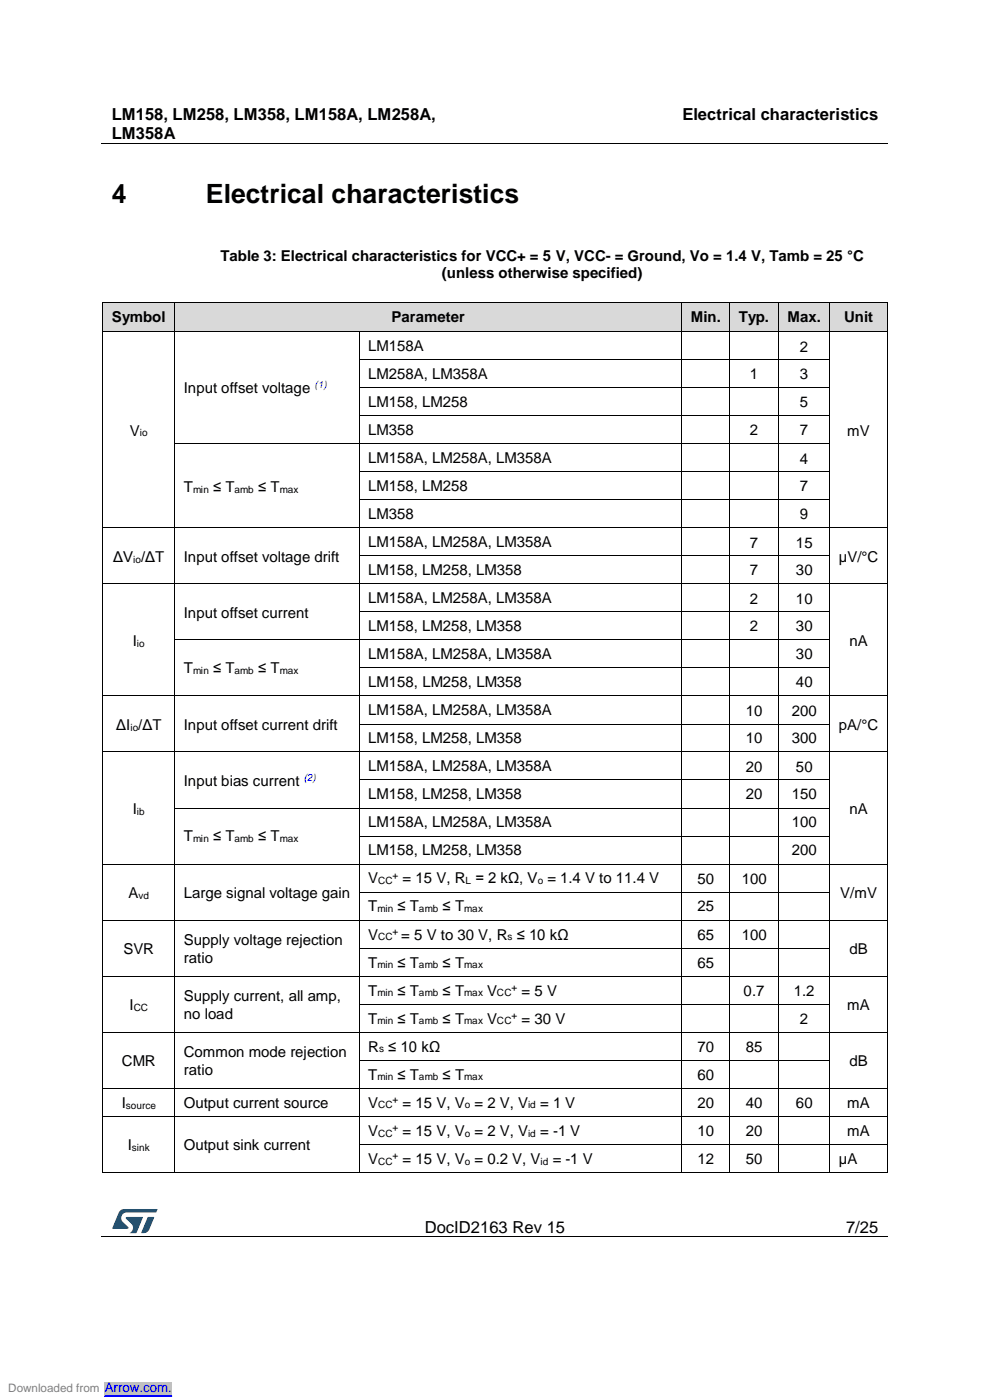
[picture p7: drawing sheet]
<svg xmlns="http://www.w3.org/2000/svg" width="210mm" height="297mm" viewBox="0 0 210 297" stroke-linecap="round" stroke-linejoin="round" font-family="sans-serif">
<path d="M21.5 30.5h166.7M21.5 262.4h166.7" fill="none" stroke="#000" stroke-width=".21"/>
<g fill="#000">
<path d="M104.6 30.4h.2v.2h-.2z" fill-rule="evenodd"/>
<path d="M61.6 262.3h.1v.2h-.1z" fill-rule="evenodd"/>
<path d="M148 262.3h.1v.2h-.1z" fill-rule="evenodd"/>
</g>
<g fill="#005288">
<path d="M25.4 256.9l.6-.4h.4l7 .1-.3 .6h-6.2a1.26 1.26 0 0 0-1.2 1.1 1.26 1.26 0 0 0 .8 1.4l.7 .6v.3l-3.4 .1z"/>
<path d="M31.4 258.2l1.3 .1-1 2.5a1.32 1.32 0 0 1-1.7 .7z"/>
<path d="M26.7 258.2l3.6 .1-1.4 3.3h-1.4a1.35 1.35 0 0 0 .7-1.2 1.35 1.35 0 0 0-.8-1.2l-.7-.6z"/>
</g>
<g fill="#d9d9d9">
<path d="M21.8 64.3h15.3v6h-15.3z" fill-rule="evenodd"/>
<path d="M23.7 64.3h11.5v6h-11.5z" fill-rule="evenodd"/>
<path d="M37.1 64.3h107.5v6h-107.5z" fill-rule="evenodd"/>
<path d="M39 64.3h103.7v6h-103.7z" fill-rule="evenodd"/>
<path d="M144.7 64.3h10.1v6h-10.1z" fill-rule="evenodd"/>
<path d="M146.5 64.3h6.4v6h-6.4z" fill-rule="evenodd"/>
<path d="M154.8 64.3h10.3v6h-10.3z" fill-rule="evenodd"/>
<path d="M156.7 64.3h6.6v6h-6.6z" fill-rule="evenodd"/>
<path d="M165.2 64.3h10.8v6h-10.8z" fill-rule="evenodd"/>
<path d="M167.1 64.3h7.1v6h-7.1z" fill-rule="evenodd"/>
<path d="M176.1 64.3h12.1v6h-12.1z" fill-rule="evenodd"/>
<path d="M178 64.3h8.3v6h-8.3z" fill-rule="evenodd"/>
</g>
<g fill="#000">
<path d="M21.7 70.3h.1v.1h-.1z" fill-rule="evenodd"/>
<path d="M21.7 70.3h.1v.1h-.1z" fill-rule="evenodd"/>
<path d="M21.7 76.2h.1v.2h-.1z" fill-rule="evenodd"/>
<path d="M21.7 64.2l.1 .1z" fill-rule="evenodd"/>
<path d="M21.7 64.2l.1 .1z" fill-rule="evenodd"/>
<path d="M21.8 70.3h.2v.1h-.2z" fill-rule="evenodd"/>
<path d="M37 70.3h.2v.1h-.2z" fill-rule="evenodd"/>
<path d="M37 76.2h.2v.2h-.2z" fill-rule="evenodd"/>
<path d="M37 64.2l.1 .1z" fill-rule="evenodd"/>
<path d="M37.2 70.3h.1v.1h-.1z" fill-rule="evenodd"/>
<path d="M76.1 70.3h.2v.1h-.2z" fill-rule="evenodd"/>
<path d="M76.1 76.2h.2v.2h-.2z" fill-rule="evenodd"/>
<path d="M144.6 70.3h.1v.1h-.1z" fill-rule="evenodd"/>
<path d="M144.6 76.2h.1v.2h-.1z" fill-rule="evenodd"/>
<path d="M144.6 64.2l.1 .1z" fill-rule="evenodd"/>
<path d="M144.7 70.3h.2v.1h-.2z" fill-rule="evenodd"/>
<path d="M154.7 70.3h.2v.1h-.2z" fill-rule="evenodd"/>
<path d="M154.7 76.2h.2v.2h-.2z" fill-rule="evenodd"/>
<path d="M154.8 64.2v.1z" fill-rule="evenodd"/>
<path d="M154.9 70.3h.1v.1h-.1z" fill-rule="evenodd"/>
<path d="M165.1 70.3h.1v.1h-.1z" fill-rule="evenodd"/>
<path d="M165.1 76.2h.1v.2h-.1z" fill-rule="evenodd"/>
<path d="M165.1 64.2l.1 .1z" fill-rule="evenodd"/>
<path d="M165.2 70.3h.2v.1h-.2z" fill-rule="evenodd"/>
<path d="M175.9 70.3h.2v.1h-.2z" fill-rule="evenodd"/>
<path d="M175.9 76.2h.2v.2h-.2z" fill-rule="evenodd"/>
<path d="M176 64.2l.1 .1z" fill-rule="evenodd"/>
<path d="M176.1 70.3h.2v.1h-.2z" fill-rule="evenodd"/>
<path d="M188.2 70.3h.1v.1h-.1z" fill-rule="evenodd"/>
<path d="M188.2 70.3h.1v.1h-.1z" fill-rule="evenodd"/>
<path d="M188.2 76.2h.1v.2h-.1z" fill-rule="evenodd"/>
<path d="M188.2 64.2l.1 .1z" fill-rule="evenodd"/>
<path d="M188.2 64.2l.1 .1z" fill-rule="evenodd"/>
<path d="M21.7 82.2h.1v.1h-.1z" fill-rule="evenodd"/>
<path d="M21.7 88.1h.1v.2h-.1z" fill-rule="evenodd"/>
<path d="M21.7 94.1h.1v.2h-.1z" fill-rule="evenodd"/>
<path d="M37 82.2h.2v.1h-.2z" fill-rule="evenodd"/>
<path d="M37 88.1h.2v.2h-.2z" fill-rule="evenodd"/>
<path d="M37 94.1h.2v.2h-.2z" fill-rule="evenodd"/>
<path d="M76.1 82.2h.2v.1h-.2z" fill-rule="evenodd"/>
<path d="M76.1 88.1h.2v.2h-.2z" fill-rule="evenodd"/>
<path d="M76.1 94.1h.2v.2h-.2z" fill-rule="evenodd"/>
<path d="M144.6 82.2h.1v.1h-.1z" fill-rule="evenodd"/>
<path d="M144.6 88.1h.1v.2h-.1z" fill-rule="evenodd"/>
<path d="M144.6 94.1h.1v.2h-.1z" fill-rule="evenodd"/>
<path d="M154.7 82.2h.2v.1h-.2z" fill-rule="evenodd"/>
<path d="M154.7 88.1h.2v.2h-.2z" fill-rule="evenodd"/>
<path d="M154.7 94.1h.2v.2h-.2z" fill-rule="evenodd"/>
<path d="M165.1 82.2h.1v.1h-.1z" fill-rule="evenodd"/>
<path d="M165.1 88.1h.1v.2h-.1z" fill-rule="evenodd"/>
<path d="M165.1 94.1h.1v.2h-.1z" fill-rule="evenodd"/>
<path d="M175.9 82.2h.2v.1h-.2z" fill-rule="evenodd"/>
<path d="M175.9 88.1h.2v.2h-.2z" fill-rule="evenodd"/>
<path d="M175.9 94.1h.2v.2h-.2z" fill-rule="evenodd"/>
<path d="M188.2 82.2h.1v.1h-.1z" fill-rule="evenodd"/>
<path d="M188.2 88.1h.1v.2h-.1z" fill-rule="evenodd"/>
<path d="M188.2 94.1h.1v.2h-.1z" fill-rule="evenodd"/>
<path d="M21.7 100h.1v.2h-.1z" fill-rule="evenodd"/>
<path d="M21.7 105.9h.1v.2h-.1z" fill-rule="evenodd"/>
<path d="M21.7 111.9h.1v.2h-.1z" fill-rule="evenodd"/>
<path d="M21.7 117.8h.1v.2h-.1z" fill-rule="evenodd"/>
<path d="M37 100h.2v.2h-.2z" fill-rule="evenodd"/>
<path d="M37 105.9h.2v.2h-.2z" fill-rule="evenodd"/>
<path d="M37 111.9h.2v.2h-.2z" fill-rule="evenodd"/>
<path d="M37 117.8h.2v.2h-.2z" fill-rule="evenodd"/>
<path d="M76.1 100h.2v.2h-.2z" fill-rule="evenodd"/>
<path d="M76.1 105.9h.2v.2h-.2z" fill-rule="evenodd"/>
<path d="M76.1 111.9h.2v.2h-.2z" fill-rule="evenodd"/>
<path d="M76.1 117.8h.2v.2h-.2z" fill-rule="evenodd"/>
<path d="M144.6 100h.1v.2h-.1z" fill-rule="evenodd"/>
<path d="M144.6 105.9h.1v.2h-.1z" fill-rule="evenodd"/>
<path d="M144.6 111.9h.1v.2h-.1z" fill-rule="evenodd"/>
<path d="M144.6 117.8h.1v.2h-.1z" fill-rule="evenodd"/>
<path d="M154.7 100h.2v.2h-.2z" fill-rule="evenodd"/>
<path d="M154.7 105.9h.2v.2h-.2z" fill-rule="evenodd"/>
<path d="M154.7 111.9h.2v.2h-.2z" fill-rule="evenodd"/>
<path d="M154.7 117.8h.2v.2h-.2z" fill-rule="evenodd"/>
<path d="M165.1 100h.1v.2h-.1z" fill-rule="evenodd"/>
<path d="M165.1 105.9h.1v.2h-.1z" fill-rule="evenodd"/>
<path d="M165.1 111.9h.1v.2h-.1z" fill-rule="evenodd"/>
<path d="M165.1 117.8h.1v.2h-.1z" fill-rule="evenodd"/>
<path d="M175.9 100h.2v.2h-.2z" fill-rule="evenodd"/>
<path d="M175.9 105.9h.2v.2h-.2z" fill-rule="evenodd"/>
<path d="M175.9 111.9h.2v.2h-.2z" fill-rule="evenodd"/>
<path d="M175.9 117.8h.2v.2h-.2z" fill-rule="evenodd"/>
<path d="M188.2 100h.1v.2h-.1z" fill-rule="evenodd"/>
<path d="M188.2 105.9h.1v.2h-.1z" fill-rule="evenodd"/>
<path d="M188.2 111.9h.1v.2h-.1z" fill-rule="evenodd"/>
<path d="M188.2 117.8h.1v.2h-.1z" fill-rule="evenodd"/>
<path d="M21.7 123.8h.1v.2h-.1z" fill-rule="evenodd"/>
<path d="M21.7 129.7h.1v.2h-.1z" fill-rule="evenodd"/>
<path d="M21.7 135.7h.1v.1h-.1z" fill-rule="evenodd"/>
<path d="M37 123.8h.2v.2h-.2z" fill-rule="evenodd"/>
<path d="M37 129.7h.2v.2h-.2z" fill-rule="evenodd"/>
<path d="M37 135.7h.2v.1h-.2z" fill-rule="evenodd"/>
<path d="M76.1 123.8h.2v.2h-.2z" fill-rule="evenodd"/>
<path d="M76.1 129.7h.2v.2h-.2z" fill-rule="evenodd"/>
<path d="M76.1 135.7h.2v.1h-.2z" fill-rule="evenodd"/>
<path d="M144.6 123.8h.1v.2h-.1z" fill-rule="evenodd"/>
<path d="M144.6 129.7h.1v.2h-.1z" fill-rule="evenodd"/>
<path d="M144.6 135.7h.1v.1h-.1z" fill-rule="evenodd"/>
<path d="M154.7 123.8h.2v.2h-.2z" fill-rule="evenodd"/>
<path d="M154.7 129.7h.2v.2h-.2z" fill-rule="evenodd"/>
<path d="M154.7 135.7h.2v.1h-.2z" fill-rule="evenodd"/>
<path d="M165.1 123.8h.1v.2h-.1z" fill-rule="evenodd"/>
<path d="M165.1 129.7h.1v.2h-.1z" fill-rule="evenodd"/>
<path d="M165.1 135.7h.1v.1h-.1z" fill-rule="evenodd"/>
<path d="M175.9 123.8h.2v.2h-.2z" fill-rule="evenodd"/>
<path d="M175.9 129.7h.2v.2h-.2z" fill-rule="evenodd"/>
<path d="M175.9 135.7h.2v.1h-.2z" fill-rule="evenodd"/>
<path d="M188.2 123.8h.1v.2h-.1z" fill-rule="evenodd"/>
<path d="M188.2 129.7h.1v.2h-.1z" fill-rule="evenodd"/>
<path d="M188.2 135.7h.1v.1h-.1z" fill-rule="evenodd"/>
<path d="M21.7 141.6h.1v.2h-.1z" fill-rule="evenodd"/>
<path d="M21.7 147.6h.1v.1h-.1z" fill-rule="evenodd"/>
<path d="M21.7 153.5h.1v.2h-.1z" fill-rule="evenodd"/>
<path d="M21.7 159.5h.1v.1h-.1z" fill-rule="evenodd"/>
<path d="M37 141.6h.2v.2h-.2z" fill-rule="evenodd"/>
<path d="M37 147.6h.2v.1h-.2z" fill-rule="evenodd"/>
<path d="M37 153.5h.2v.2h-.2z" fill-rule="evenodd"/>
<path d="M37 159.5h.2v.1h-.2z" fill-rule="evenodd"/>
<path d="M76.1 141.6h.2v.2h-.2z" fill-rule="evenodd"/>
<path d="M76.1 147.6h.2v.1h-.2z" fill-rule="evenodd"/>
<path d="M76.1 153.5h.2v.2h-.2z" fill-rule="evenodd"/>
<path d="M76.1 159.5h.2v.1h-.2z" fill-rule="evenodd"/>
<path d="M144.6 141.6h.1v.2h-.1z" fill-rule="evenodd"/>
<path d="M144.6 147.6h.1v.1h-.1z" fill-rule="evenodd"/>
<path d="M144.6 153.5h.1v.2h-.1z" fill-rule="evenodd"/>
<path d="M144.6 159.5h.1v.1h-.1z" fill-rule="evenodd"/>
<path d="M154.7 141.6h.2v.2h-.2z" fill-rule="evenodd"/>
<path d="M154.7 147.6h.2v.1h-.2z" fill-rule="evenodd"/>
<path d="M154.7 153.5h.2v.2h-.2z" fill-rule="evenodd"/>
<path d="M154.7 159.5h.2v.1h-.2z" fill-rule="evenodd"/>
<path d="M165.1 141.6h.1v.2h-.1z" fill-rule="evenodd"/>
<path d="M165.1 147.6h.1v.1h-.1z" fill-rule="evenodd"/>
<path d="M165.1 153.5h.1v.2h-.1z" fill-rule="evenodd"/>
<path d="M165.1 159.5h.1v.1h-.1z" fill-rule="evenodd"/>
<path d="M175.9 141.6h.2v.2h-.2z" fill-rule="evenodd"/>
<path d="M175.9 147.6h.2v.1h-.2z" fill-rule="evenodd"/>
<path d="M175.9 153.5h.2v.2h-.2z" fill-rule="evenodd"/>
<path d="M175.9 159.5h.2v.1h-.2z" fill-rule="evenodd"/>
<path d="M188.2 141.6h.1v.2h-.1z" fill-rule="evenodd"/>
<path d="M188.2 147.6h.1v.1h-.1z" fill-rule="evenodd"/>
<path d="M188.2 153.5h.1v.2h-.1z" fill-rule="evenodd"/>
<path d="M188.2 159.5h.1v.1h-.1z" fill-rule="evenodd"/>
<path d="M21.7 165.4h.1v.1h-.1z" fill-rule="evenodd"/>
<path d="M21.7 171.3h.1v.2h-.1z" fill-rule="evenodd"/>
<path d="M21.7 177.3h.1v.1h-.1z" fill-rule="evenodd"/>
<path d="M37 165.4h.2v.1h-.2z" fill-rule="evenodd"/>
<path d="M37 171.3h.2v.2h-.2z" fill-rule="evenodd"/>
<path d="M37 177.3h.2v.1h-.2z" fill-rule="evenodd"/>
<path d="M76.1 165.4h.2v.1h-.2z" fill-rule="evenodd"/>
<path d="M76.1 171.3h.2v.2h-.2z" fill-rule="evenodd"/>
<path d="M76.1 177.3h.2v.1h-.2z" fill-rule="evenodd"/>
<path d="M144.6 165.4h.1v.1h-.1z" fill-rule="evenodd"/>
<path d="M144.6 171.3h.1v.2h-.1z" fill-rule="evenodd"/>
<path d="M144.6 177.3h.1v.1h-.1z" fill-rule="evenodd"/>
<path d="M154.7 165.4h.2v.1h-.2z" fill-rule="evenodd"/>
<path d="M154.7 171.3h.2v.2h-.2z" fill-rule="evenodd"/>
<path d="M154.7 177.3h.2v.1h-.2z" fill-rule="evenodd"/>
<path d="M165.1 165.4h.1v.1h-.1z" fill-rule="evenodd"/>
<path d="M165.1 171.3h.1v.2h-.1z" fill-rule="evenodd"/>
<path d="M165.1 177.3h.1v.1h-.1z" fill-rule="evenodd"/>
<path d="M175.9 165.4h.2v.1h-.2z" fill-rule="evenodd"/>
<path d="M175.9 171.3h.2v.2h-.2z" fill-rule="evenodd"/>
<path d="M175.9 177.3h.2v.1h-.2z" fill-rule="evenodd"/>
<path d="M188.2 165.4h.1v.1h-.1z" fill-rule="evenodd"/>
<path d="M188.2 171.3h.1v.2h-.1z" fill-rule="evenodd"/>
<path d="M188.2 177.3h.1v.1h-.1z" fill-rule="evenodd"/>
<path d="M21.7 183.2h.1v.2h-.1z" fill-rule="evenodd"/>
<path d="M21.7 189.2h.1v.1h-.1z" fill-rule="evenodd"/>
<path d="M21.7 195.1h.1v.2h-.1z" fill-rule="evenodd"/>
<path d="M37 183.2h.2v.2h-.2z" fill-rule="evenodd"/>
<path d="M37 189.2h.2v.1h-.2z" fill-rule="evenodd"/>
<path d="M37 195.1h.2v.2h-.2z" fill-rule="evenodd"/>
<path d="M76.1 183.2h.2v.2h-.2z" fill-rule="evenodd"/>
<path d="M76.1 189.2h.2v.1h-.2z" fill-rule="evenodd"/>
<path d="M76.1 195.1h.2v.2h-.2z" fill-rule="evenodd"/>
<path d="M144.6 183.2h.1v.2h-.1z" fill-rule="evenodd"/>
<path d="M144.6 189.2h.1v.1h-.1z" fill-rule="evenodd"/>
<path d="M144.6 195.1h.1v.2h-.1z" fill-rule="evenodd"/>
<path d="M154.7 183.2h.2v.2h-.2z" fill-rule="evenodd"/>
<path d="M154.7 189.2h.2v.1h-.2z" fill-rule="evenodd"/>
<path d="M154.7 195.1h.2v.2h-.2z" fill-rule="evenodd"/>
<path d="M165.1 183.2h.1v.2h-.1z" fill-rule="evenodd"/>
<path d="M165.1 189.2h.1v.1h-.1z" fill-rule="evenodd"/>
<path d="M165.1 195.1h.1v.2h-.1z" fill-rule="evenodd"/>
<path d="M175.9 183.2h.2v.2h-.2z" fill-rule="evenodd"/>
<path d="M175.9 189.2h.2v.1h-.2z" fill-rule="evenodd"/>
<path d="M175.9 195.1h.2v.2h-.2z" fill-rule="evenodd"/>
<path d="M188.2 183.2h.1v.2h-.1z" fill-rule="evenodd"/>
<path d="M188.2 189.2h.1v.1h-.1z" fill-rule="evenodd"/>
<path d="M188.2 195.1h.1v.2h-.1z" fill-rule="evenodd"/>
<path d="M21.7 201.1h.1v.1h-.1z" fill-rule="evenodd"/>
<path d="M21.7 207h.1v.2h-.1z" fill-rule="evenodd"/>
<path d="M21.7 213h.1v.1h-.1z" fill-rule="evenodd"/>
<path d="M21.7 218.9h.1v.2h-.1z" fill-rule="evenodd"/>
<path d="M37 201.1h.2v.1h-.2z" fill-rule="evenodd"/>
<path d="M37 207h.2v.2h-.2z" fill-rule="evenodd"/>
<path d="M37 213h.2v.1h-.2z" fill-rule="evenodd"/>
<path d="M37 218.9h.2v.2h-.2z" fill-rule="evenodd"/>
<path d="M76.1 201.1h.2v.1h-.2z" fill-rule="evenodd"/>
<path d="M76.1 207h.2v.2h-.2z" fill-rule="evenodd"/>
<path d="M76.1 213h.2v.1h-.2z" fill-rule="evenodd"/>
<path d="M76.1 218.9h.2v.2h-.2z" fill-rule="evenodd"/>
<path d="M144.6 201.1h.1v.1h-.1z" fill-rule="evenodd"/>
<path d="M144.6 207h.1v.2h-.1z" fill-rule="evenodd"/>
<path d="M144.6 213h.1v.1h-.1z" fill-rule="evenodd"/>
<path d="M144.6 218.9h.1v.2h-.1z" fill-rule="evenodd"/>
<path d="M154.7 201.1h.2v.1h-.2z" fill-rule="evenodd"/>
<path d="M154.7 207h.2v.2h-.2z" fill-rule="evenodd"/>
<path d="M154.7 213h.2v.1h-.2z" fill-rule="evenodd"/>
<path d="M154.7 218.9h.2v.2h-.2z" fill-rule="evenodd"/>
<path d="M165.1 201.1h.1v.1h-.1z" fill-rule="evenodd"/>
<path d="M165.1 207h.1v.2h-.1z" fill-rule="evenodd"/>
<path d="M165.1 213h.1v.1h-.1z" fill-rule="evenodd"/>
<path d="M165.1 218.9h.1v.2h-.1z" fill-rule="evenodd"/>
<path d="M175.9 201.1h.2v.1h-.2z" fill-rule="evenodd"/>
<path d="M175.9 207h.2v.2h-.2z" fill-rule="evenodd"/>
<path d="M175.9 213h.2v.1h-.2z" fill-rule="evenodd"/>
<path d="M175.9 218.9h.2v.2h-.2z" fill-rule="evenodd"/>
<path d="M188.2 201.1h.1v.1h-.1z" fill-rule="evenodd"/>
<path d="M188.2 207h.1v.2h-.1z" fill-rule="evenodd"/>
<path d="M188.2 213h.1v.1h-.1z" fill-rule="evenodd"/>
<path d="M188.2 218.9h.1v.2h-.1z" fill-rule="evenodd"/>
<path d="M21.7 224.9h.1v.1h-.1z" fill-rule="evenodd"/>
<path d="M21.7 230.8h.1v.2h-.1z" fill-rule="evenodd"/>
<path d="M21.7 236.7h.1v.2h-.1z" fill-rule="evenodd"/>
<path d="M37 224.9h.2v.1h-.2z" fill-rule="evenodd"/>
<path d="M37 230.8h.2v.2h-.2z" fill-rule="evenodd"/>
<path d="M37 236.7h.2v.2h-.2z" fill-rule="evenodd"/>
<path d="M76.1 224.9h.2v.1h-.2z" fill-rule="evenodd"/>
<path d="M76.1 230.8h.2v.2h-.2z" fill-rule="evenodd"/>
<path d="M76.1 236.7h.2v.2h-.2z" fill-rule="evenodd"/>
<path d="M144.6 224.9h.1v.1h-.1z" fill-rule="evenodd"/>
<path d="M144.6 230.8h.1v.2h-.1z" fill-rule="evenodd"/>
<path d="M144.6 236.7h.1v.2h-.1z" fill-rule="evenodd"/>
<path d="M154.7 224.9h.2v.1h-.2z" fill-rule="evenodd"/>
<path d="M154.7 230.8h.2v.2h-.2z" fill-rule="evenodd"/>
<path d="M154.7 236.7h.2v.2h-.2z" fill-rule="evenodd"/>
<path d="M165.1 224.9h.1v.1h-.1z" fill-rule="evenodd"/>
<path d="M165.1 230.8h.1v.2h-.1z" fill-rule="evenodd"/>
<path d="M165.1 236.7h.1v.2h-.1z" fill-rule="evenodd"/>
<path d="M175.9 224.9h.2v.1h-.2z" fill-rule="evenodd"/>
<path d="M175.9 230.8h.2v.2h-.2z" fill-rule="evenodd"/>
<path d="M175.9 236.7h.2v.2h-.2z" fill-rule="evenodd"/>
<path d="M188.2 224.9h.1v.1h-.1z" fill-rule="evenodd"/>
<path d="M188.2 230.8h.1v.2h-.1z" fill-rule="evenodd"/>
<path d="M188.2 236.7h.1v.2h-.1z" fill-rule="evenodd"/>
<path d="M21.7 242.7h.1v.2h-.1z" fill-rule="evenodd"/>
<path d="M21.7 248.6h.1v.2h-.1z" fill-rule="evenodd"/>
<path d="M21.7 248.6h.1v.2h-.1z" fill-rule="evenodd"/>
<path d="M37 242.7h.2v.2h-.2z" fill-rule="evenodd"/>
<path d="M37 248.6h.2v.2h-.2z" fill-rule="evenodd"/>
<path d="M76.1 242.7h.2v.2h-.2z" fill-rule="evenodd"/>
<path d="M76.1 248.6h.2v.2h-.2z" fill-rule="evenodd"/>
<path d="M144.6 242.7h.1v.2h-.1z" fill-rule="evenodd"/>
<path d="M144.6 248.6h.1v.2h-.1z" fill-rule="evenodd"/>
<path d="M154.7 242.7h.2v.2h-.2z" fill-rule="evenodd"/>
<path d="M154.7 248.6h.2v.2h-.2z" fill-rule="evenodd"/>
<path d="M165.1 242.7h.1v.2h-.1z" fill-rule="evenodd"/>
<path d="M165.1 248.6h.1v.2h-.1z" fill-rule="evenodd"/>
<path d="M175.9 242.7h.2v.2h-.2z" fill-rule="evenodd"/>
<path d="M175.9 248.6h.2v.2h-.2z" fill-rule="evenodd"/>
<path d="M188.2 242.7h.1v.2h-.1z" fill-rule="evenodd"/>
<path d="M188.2 248.6h.1v.2h-.1z" fill-rule="evenodd"/>
<path d="M188.2 248.6h.1v.2h-.1z" fill-rule="evenodd"/>
</g>
<g fill="none" stroke="#000" stroke-width=".21">
<path d="M21.8 70.4v5.8M21.8 76.4v5.8M21.8 64.3v6M21.8 64.2h15.3M22 70.4h15M37.1 64.3v6M37.1 70.4v5.8M37.1 76.4v5.8M37.1 64.2h107.5M37.3 70.4h38.8M76.2 70.4v5.8M76.2 76.4v5.8"/>
<path d="M76.3 70.4h68.3M76.3 76.3h68.3M144.6 64.3v6M144.6 70.4v5.8M144.6 76.4v5.8M144.7 64.2h10.1M144.7 76.3h10M144.9 70.4h9.8M154.8 70.4v5.8M154.8 76.4v5.8M154.8 64.3v6M154.8 64.2h10.3"/>
<path d="M154.9 76.3h10.1M155 70.4h10M165.1 70.4v5.8M165.1 76.4v5.8M165.1 64.3v6M165.2 64.2h10.8M165.2 76.3h10.7M165.4 70.4h10.5M176 64.3v6M176 70.4v5.8M176 76.4v5.8M176.1 64.2h12.1"/>
<path d="M176.3 70.4h11.9M188.2 64.3v6M188.2 70.4v5.8M188.2 76.4v5.8M21.8 82.3v5.8M21.8 88.3v5.8M21.8 94.3v5.7M37.1 82.3v5.8M37.1 88.3v5.8M37.1 94.3v5.7M37.2 94.2h38.9M76.2 82.3v5.8"/>
<path d="M76.2 88.3v5.8M76.2 94.3v5.7M76.3 82.3h68.3M76.3 88.2h68.3M76.3 94.2h68.3M144.6 82.3v5.8M144.6 88.3v5.8M144.6 94.3v5.7M144.7 82.3h10M144.7 88.2h10M144.7 94.2h10M154.8 82.3v5.8"/>
<path d="M154.8 88.3v5.8M154.8 94.3v5.7M154.9 82.3h10.1M154.9 88.2h10.1M154.9 94.2h10.1M165.1 82.3v5.8M165.1 88.3v5.8M165.1 94.3v5.7M165.2 82.3h10.7M165.2 88.2h10.7M165.2 94.2h10.7M176 82.3v5.8"/>
<path d="M176 88.3v5.8M176 94.3v5.7M188.2 82.3v5.8M188.2 88.3v5.8M188.2 94.3v5.7M21.8 100.2v5.7M21.8 106.1v5.8M21.8 112.1v5.7M21.8 118v5.8M21.8 112h15.2M37.1 100.2v5.7M37.1 106.1v5.8"/>
<path d="M37.1 112.1v5.7M37.1 118v5.8M37.2 112h38.9M76.2 100.2v5.7M76.2 106.1v5.8M76.2 112.1v5.7M76.2 118v5.8M76.3 100.1h68.3M76.3 106h68.3M76.3 112h68.3M76.3 117.9h68.3M144.6 100.2v5.7"/>
<path d="M144.6 106.1v5.8M144.6 112.1v5.7M144.6 118v5.8M144.7 100.1h10M144.7 106h10M144.7 112h10M144.7 117.9h10M154.8 100.2v5.7M154.8 106.1v5.8M154.8 112.1v5.7M154.8 118v5.8M154.9 100.1h10.1"/>
<path d="M154.9 106h10.1M154.9 112h10.1M154.9 117.9h10.1M165.1 100.2v5.7M165.1 106.1v5.8M165.1 112.1v5.7M165.1 118v5.8M165.2 100.1h10.7M165.2 106h10.7M165.2 112h10.7M165.2 117.9h10.7M176 100.2v5.7"/>
<path d="M176 106.1v5.8M176 112.1v5.7M176 118v5.8M176.1 112h12.1M188.2 100.2v5.7M188.2 106.1v5.8M188.2 112.1v5.7M188.2 118v5.8M21.8 124v5.7M21.8 129.9v5.8M21.8 135.8v5.8M21.8 123.9h15.2"/>
<path d="M37.1 124v5.7M37.1 129.9v5.8M37.1 135.8v5.8M37.2 123.9h38.9M37.2 135.7h38.9M76.2 124v5.7M76.2 129.9v5.8M76.2 135.8v5.8M76.3 123.9h68.3M76.3 129.8h68.3M76.3 135.7h68.3M144.6 124v5.7"/>
<path d="M144.6 129.9v5.8M144.6 135.8v5.8M144.7 123.9h10M144.7 129.8h10M144.7 135.7h10M154.8 124v5.7M154.8 129.9v5.8M154.8 135.8v5.8M154.9 123.9h10.1M154.9 129.8h10.1M154.9 135.7h10.1M165.1 124v5.7"/>
<path d="M165.1 129.9v5.8M165.1 135.8v5.8M165.2 123.9h10.7M165.2 129.8h10.7M165.2 135.7h10.7M176 124v5.7M176 129.9v5.8M176 135.8v5.8M176.1 123.9h12.1M188.2 124v5.7M188.2 129.9v5.8M188.2 135.8v5.8"/>
<path d="M21.8 141.8v5.8M21.8 147.7v5.8M21.8 153.7v5.8M21.8 159.6v5.8M21.8 147.6h15.2M21.8 159.5h15.2M37.1 141.8v5.8M37.1 147.7v5.8M37.1 153.7v5.8M37.1 159.6v5.8M37.2 147.6h38.9M37.2 159.5h38.9"/>
<path d="M76.2 141.8v5.8M76.2 147.7v5.8M76.2 153.7v5.8M76.2 159.6v5.8M76.3 141.7h68.3M76.3 147.6h68.3M76.3 153.6h68.3M76.3 159.5h68.3M144.6 141.8v5.8M144.6 147.7v5.8M144.6 153.7v5.8M144.6 159.6v5.8"/>
<path d="M144.7 141.7h10M144.7 147.6h10M144.7 153.6h10M144.7 159.5h10M154.8 141.8v5.8M154.8 147.7v5.8M154.8 153.7v5.8M154.8 159.6v5.8M154.9 141.7h10.1M154.9 147.6h10.1M154.9 153.6h10.1M154.9 159.5h10.1"/>
<path d="M165.1 141.8v5.8M165.1 147.7v5.8M165.1 153.7v5.8M165.1 159.6v5.8M165.2 141.7h10.7M165.2 147.6h10.7M165.2 153.6h10.7M165.2 159.5h10.7M176 141.8v5.8M176 147.7v5.8M176 153.7v5.8M176 159.6v5.8"/>
<path d="M176.1 147.6h12.1M176.1 159.5h12.1M188.2 141.8v5.8M188.2 147.7v5.8M188.2 153.7v5.8M188.2 159.6v5.8M21.8 165.5v5.8M21.8 171.5v5.8M21.8 177.4v5.8M37.1 165.5v5.8M37.1 171.5v5.8M37.1 177.4v5.8"/>
<path d="M37.2 171.4h38.9M76.2 165.5v5.8M76.2 171.5v5.8M76.2 177.4v5.8M76.3 165.5h68.3M76.3 171.4h68.3M76.3 177.4h68.3M144.6 165.5v5.8M144.6 171.5v5.8M144.6 177.4v5.8M144.7 165.5h10M144.7 171.4h10"/>
<path d="M144.7 177.4h10M154.8 165.5v5.8M154.8 171.5v5.8M154.8 177.4v5.8M154.9 165.5h10.1M154.9 171.4h10.1M154.9 177.4h10.1M165.1 165.5v5.8M165.1 171.5v5.8M165.1 177.4v5.8M165.2 165.5h10.7M165.2 171.4h10.7"/>
<path d="M165.2 177.4h10.7M176 165.5v5.8M176 171.5v5.8M176 177.4v5.8M188.2 165.5v5.8M188.2 171.5v5.8M188.2 177.4v5.8M21.8 183.4v5.8M21.8 189.3v5.8M21.8 195.3v5.8M21.8 183.3h15.2M21.8 195.2h15.2"/>
<path d="M37.1 183.4v5.8M37.1 189.3v5.8M37.1 195.3v5.8M37.2 183.3h38.9M37.2 195.2h38.9M76.2 183.4v5.8M76.2 189.3v5.8M76.2 195.3v5.8M76.3 183.3h68.3M76.3 189.3h68.3M76.3 195.2h68.3M144.6 183.4v5.8"/>
<path d="M144.6 189.3v5.8M144.6 195.3v5.8M144.7 183.3h10M144.7 189.3h10M144.7 195.2h10M154.8 183.4v5.8M154.8 189.3v5.8M154.8 195.3v5.8M154.9 183.3h10.1M154.9 189.3h10.1M154.9 195.2h10.1M165.1 183.4v5.8"/>
<path d="M165.1 189.3v5.8M165.1 195.3v5.8M165.2 183.3h10.7M165.2 189.3h10.7M165.2 195.2h10.7M176 183.4v5.8M176 189.3v5.8M176 195.3v5.8M176.1 183.3h12.1M176.1 195.2h12.1M188.2 183.4v5.8M188.2 189.3v5.8"/>
<path d="M188.2 195.3v5.8M21.8 201.2v5.8M21.8 207.2v5.8M21.8 213.1v5.8M21.8 219.1v5.8M21.8 207.1h15.2M21.8 219h15.2M37.1 201.2v5.8M37.1 207.2v5.8M37.1 213.1v5.8M37.1 219.1v5.8M37.2 207.1h38.9"/>
<path d="M37.2 219h38.9M76.2 201.2v5.8M76.2 207.2v5.8M76.2 213.1v5.8M76.2 219.1v5.8M76.3 201.2h68.3M76.3 207.1h68.3M76.3 213.1h68.3M76.3 219h68.3M144.6 201.2v5.8M144.6 207.2v5.8M144.6 213.1v5.8"/>
<path d="M144.6 219.1v5.8M144.7 201.2h10M144.7 207.1h10M144.7 213.1h10M144.7 219h10M154.8 201.2v5.8M154.8 207.2v5.8M154.8 213.1v5.8M154.8 219.1v5.8M154.9 201.2h10.1M154.9 207.1h10.1M154.9 213.1h10.1"/>
<path d="M154.9 219h10.1M165.1 201.2v5.8M165.1 207.2v5.8M165.1 213.1v5.8M165.1 219.1v5.8M165.2 201.2h10.7M165.2 207.1h10.7M165.2 213.1h10.7M165.2 219h10.7M176 201.2v5.8M176 207.2v5.8M176 213.1v5.8"/>
<path d="M176 219.1v5.8M176.1 207.1h12.1M176.1 219h12.1M188.2 201.2v5.8M188.2 207.2v5.8M188.2 213.1v5.8M188.2 219.1v5.8M21.8 225v5.8M21.8 231v5.7M21.8 236.9v5.8M21.8 230.9h15.2M21.8 236.8h15.2"/>
<path d="M37.1 225v5.8M37.1 231v5.7M37.1 236.9v5.8M37.2 230.9h38.9M37.2 236.8h38.9M76.2 225v5.8M76.2 231v5.7M76.2 236.9v5.8M76.3 225h68.3M76.3 230.9h68.3M76.3 236.8h68.3M144.6 225v5.8"/>
<path d="M144.6 231v5.7M144.6 236.9v5.8M144.7 225h10M144.7 230.9h10M144.7 236.8h10M154.8 225v5.8M154.8 231v5.7M154.8 236.9v5.8M154.9 225h10.1M154.9 230.9h10.1M154.9 236.8h10.1M165.1 225v5.8"/>
<path d="M165.1 231v5.7M165.1 236.9v5.8M165.2 225h10.7M165.2 230.9h10.7M165.2 236.8h10.7M176 225v5.8M176 231v5.7M176 236.9v5.8M176.1 230.9h12.1M176.1 236.8h12.1M188.2 225v5.8M188.2 231v5.7"/>
<path d="M188.2 236.9v5.8M21.8 242.9v5.7M21.8 248.7h15.2M37.1 242.9v5.7M37.2 248.7h38.9M76.2 242.9v5.7M76.3 242.8h68.3M76.3 248.7h68.3M144.6 242.9v5.7M144.7 242.8h10M144.7 248.7h10M154.8 242.9v5.7"/>
<path d="M154.9 242.8h10.1M154.9 248.7h10.1M165.1 242.9v5.7M165.2 242.8h10.7M165.2 248.7h10.7M176 242.9v5.7M176.1 242.8h12.1M176.1 248.7h12.1M188.2 242.9v5.7"/>
</g>
<path d="M0 294.5h70.6" fill="none" stroke="#fff" stroke-width="2.5" stroke-linecap="butt"/>
<path d="M22.2 293.2h14.3v2.6h-14.3z" fill="#c0c0c0"/>
<path d="M22.2 296.2h14.3" fill="none" stroke="#00f" stroke-width=".21"/>
<path d="M0 294.5h70.6" fill="none" stroke="#fff" stroke-width="2.5" stroke-linecap="butt"/>
<path d="M22.2 293.2h14.3v2.6h-14.3z" fill="#c0c0c0"/>
<path d="M22.2 296.2h14.3" fill="none" stroke="#00f" stroke-width=".21"/>
<path d="M0 294.5h70.6" fill="none" stroke="#fff" stroke-width="2.5" stroke-linecap="butt"/>
<path d="M22.2 293.2h14.3v2.6h-14.3z" fill="#c0c0c0"/>
<path d="M22.2 296.2h14.3" fill="none" stroke="#00f" stroke-width=".21"/>
<path d="M0 294.5h70.6" fill="none" stroke="#fff" stroke-width="2.5" stroke-linecap="butt"/>
<path d="M22.2 293.2h14.3v2.6h-14.3z" fill="#c0c0c0"/>
<path d="M22.2 296.2h14.3" fill="none" stroke="#00f" stroke-width=".21"/>
<path d="M0 294.5h70.6" fill="none" stroke="#fff" stroke-width="2.5" stroke-linecap="butt"/>
<path d="M22.2 293.2h14.3v2.6h-14.3z" fill="#c0c0c0"/>
<path d="M22.2 296.2h14.3" fill="none" stroke="#00f" stroke-width=".21"/>
<path d="M0 294.5h70.6" fill="none" stroke="#fff" stroke-width="2.5" stroke-linecap="butt"/>
<path d="M22.2 293.2h14.3v2.6h-14.3z" fill="#c0c0c0"/>
<path d="M22.2 296.2h14.3" fill="none" stroke="#00f" stroke-width=".21"/>
<path d="M0 294.5h70.6" fill="none" stroke="#fff" stroke-width="2.5" stroke-linecap="butt"/>
<path d="M22.2 293.2h14.3v2.6h-14.3z" fill="#c0c0c0"/>
<path d="M22.2 296.2h14.3" fill="none" stroke="#00f" stroke-width=".21"/>
<g font-size="5.6">
<text x="23.7" y="43">4</text>
<text x="43.7" y="43">Electrical characteristics</text>
</g>
<g font-size="3.5">
<text x="23.7" y="25.5">LM158, LM258, LM358, LM158A, LM258A,</text>
<text x="23.7" y="29.6">LM358A</text>
<text x="144.8" y="25.5">Electrical characteristics</text>
<text x="90.1" y="261.5">DocID2163 Rev 15</text>
<text x="179.5" y="261.5">7/25</text>
</g>
<g font-size="3.2">
<text x="46.7" y="55.4">Table 3: Electrical characteristics for VCC+ = 5 V, VCC- = Ground, Vo = 1.4 V, Tamb = 25 °C</text>
<text x="93.7" y="59.1">(unless otherwise specified)</text>
<text x="23.7" y="68.4">Symbol</text>
<text x="83.1" y="68.4">Parameter</text>
<text x="146.5" y="68.4">Min.</text>
<text x="156.7" y="68.4">Typ.</text>
<text x="167.1" y="68.4">Max.</text>
<text x="179.1" y="68.4">Unit</text>
<text x="78.1" y="74.5">LM158A</text>
<text x="169.7" y="74.6">2</text>
<text x="39" y="83.4">Input offset voltage</text>
<text x="78.1" y="80.4">LM258A, LM358A</text>
<text x="159.1" y="80.4">1</text>
<text x="169.7" y="80.4">3</text>
<text x="78.1" y="86.4">LM158, LM258</text>
<text x="169.7" y="86.4">5</text>
<text x="27.6" y="92.4">V</text>
<text x="78.1" y="92.3">LM358</text>
<text x="159.1" y="92.3">2</text>
<text x="169.7" y="92.3">7</text>
<text x="179.7" y="92.4">mV</text>
<text x="78.1" y="98.3">LM158A, LM258A, LM358A</text>
<text x="169.7" y="98.4">4</text>
<text x="39" y="104.3">T</text>
<text x="45.2" y="104.3">≤ T</text>
<text x="54.7" y="104.3">≤ T</text>
<text x="78.1" y="104.2">LM158, LM258</text>
<text x="169.7" y="104.2">7</text>
<text x="78.1" y="110.2">LM358</text>
<text x="169.7" y="110.2">9</text>
<text x="24" y="119.2">ΔV /ΔT</text>
<text x="39" y="119.2">Input offset voltage drift</text>
<text x="78.1" y="116.1">LM158A, LM258A, LM358A</text>
<text x="159.1" y="116.2">7</text>
<text x="168.9" y="116.2">15</text>
<text x="178" y="119.2">µV/°C</text>
<text x="78.1" y="122">LM158, LM258, LM358</text>
<text x="159.1" y="122">7</text>
<text x="168.9" y="122">30</text>
<text x="39" y="131.1">Input offset current</text>
<text x="78.1" y="128">LM158A, LM258A, LM358A</text>
<text x="159.1" y="128.1">2</text>
<text x="168.9" y="128.1">10</text>
<text x="28.2" y="137">I</text>
<text x="78.1" y="133.9">LM158, LM258, LM358</text>
<text x="159.1" y="133.9">2</text>
<text x="168.9" y="133.9">30</text>
<text x="180.2" y="137">nA</text>
<text x="39" y="142.9">T</text>
<text x="45.2" y="142.9">≤ T</text>
<text x="54.7" y="142.9">≤ T</text>
<text x="78.1" y="139.9">LM158A, LM258A, LM358A</text>
<text x="168.9" y="139.9">30</text>
<text x="78.1" y="145.8">LM158, LM258, LM358</text>
<text x="168.9" y="145.8">40</text>
<text x="24.6" y="154.8">ΔI /ΔT</text>
<text x="39" y="154.8">Input offset current drift</text>
<text x="78.1" y="151.7">LM158A, LM258A, LM358A</text>
<text x="158.2" y="151.9">10</text>
<text x="168" y="151.9">200</text>
<text x="178" y="154.8">pA/°C</text>
<text x="78.1" y="157.7">LM158, LM258, LM358</text>
<text x="158.2" y="157.7">10</text>
<text x="168" y="157.7">300</text>
<text x="39" y="166.7">Input bias current</text>
<text x="78.1" y="163.6">LM158A, LM258A, LM358A</text>
<text x="158.2" y="163.8">20</text>
<text x="168.9" y="163.8">50</text>
<text x="28.2" y="172.7">I</text>
<text x="78.1" y="169.6">LM158, LM258, LM358</text>
<text x="158.2" y="169.6">20</text>
<text x="168" y="169.6">150</text>
<text x="180.2" y="172.7">nA</text>
<text x="39" y="178.5">T</text>
<text x="45.2" y="178.5">≤ T</text>
<text x="54.7" y="178.5">≤ T</text>
<text x="78.1" y="175.5">LM158A, LM258A, LM358A</text>
<text x="168" y="175.5">100</text>
<text x="78.1" y="181.5">LM158, LM258, LM358</text>
<text x="168" y="181.5">200</text>
<text x="27.3" y="190.5">A</text>
<text x="39" y="190.5">Large signal voltage gain</text>
<text x="78.1" y="187.4">V</text>
<text x="85.4" y="187.4">= 15 V, R = 2 kΩ, V = 1.4 V to 11.4 V</text>
<text x="147.9" y="187.6">50</text>
<text x="157.3" y="187.6">100</text>
<text x="178.3" y="190.5">V/mV</text>
<text x="78.1" y="193.4">T</text>
<text x="84.3" y="193.4">≤ T</text>
<text x="93.9" y="193.4">≤ T</text>
<text x="147.9" y="193.4">25</text>
<text x="26.2" y="202.4">SVR</text>
<text x="39" y="200.5">Supply voltage rejection</text>
<text x="78.1" y="199.3">V</text>
<text x="85.1" y="199.3">= 5 V to 30 V, R ≤ 10 kΩ</text>
<text x="147.9" y="199.4">65</text>
<text x="157.3" y="199.4">100</text>
<text x="180.2" y="202.4">dB</text>
<text x="39" y="204.3">ratio</text>
<text x="78.1" y="205.3">T</text>
<text x="84.3" y="205.3">≤ T</text>
<text x="93.9" y="205.3">≤ T</text>
<text x="147.9" y="205.3">65</text>
<text x="27.5" y="214.3">I</text>
<text x="39" y="212.4">Supply current, all amp,</text>
<text x="78.1" y="211.2">T</text>
<text x="84.3" y="211.2">≤ T</text>
<text x="93.9" y="211.2">≤ T</text>
<text x="103.3" y="211.2">V</text>
<text x="110.6" y="211.2">= 5 V</text>
<text x="157.8" y="211.3">0.7</text>
<text x="168.4" y="211.3">1.2</text>
<text x="179.7" y="214.3">mA</text>
<text x="39" y="216.2">no load</text>
<text x="78.1" y="217.2">T</text>
<text x="84.3" y="217.2">≤ T</text>
<text x="93.9" y="217.2">≤ T</text>
<text x="103.3" y="217.2">V</text>
<text x="110.6" y="217.2">= 30 V</text>
<text x="169.7" y="217.2">2</text>
<text x="25.8" y="226.2">CMR</text>
<text x="39" y="224.2">Common mode rejection</text>
<text x="78.1" y="223.1">R ≤ 10 kΩ</text>
<text x="147.9" y="223.2">70</text>
<text x="158.2" y="223.2">85</text>
<text x="180.2" y="226.2">dB</text>
<text x="39" y="228.1">ratio</text>
<text x="78.1" y="229.1">T</text>
<text x="84.3" y="229.1">≤ T</text>
<text x="93.9" y="229.1">≤ T</text>
<text x="147.9" y="229.1">60</text>
<text x="25.8" y="235.1">I</text>
<text x="39" y="235.1">Output current source</text>
<text x="78.1" y="235">V</text>
<text x="85.4" y="235">= 15 V, V = 2 V, V</text>
<text x="114.6" y="235">= 1 V</text>
<text x="147.9" y="235.1">20</text>
<text x="158.2" y="235.1">40</text>
<text x="168.9" y="235.1">60</text>
<text x="179.7" y="235.1">mA</text>
<text x="27.1" y="244">I</text>
<text x="39" y="244">Output sink current</text>
<text x="78.1" y="241">V</text>
<text x="85.4" y="241">= 15 V, V = 2 V, V</text>
<text x="114.6" y="241">= -1 V</text>
<text x="147.9" y="241">10</text>
<text x="158.2" y="241">20</text>
<text x="179.7" y="241">mA</text>
<text x="78.1" y="246.9">V</text>
<text x="85.4" y="246.9">= 15 V, V = 0.2 V, V</text>
<text x="117.2" y="246.9">= -1 V</text>
<text x="147.9" y="246.9">12</text>
<text x="158.2" y="246.9">50</text>
<text x="178" y="246.9">µA</text>
</g>
<text font-size="2.8" fill="#00f" x="22.2" y="295.2">Arrow.com.</text>
<text font-size="2.5" fill="#808080" x="1.8" y="295.2">Downloaded from</text>
<g font-size="2.1" fill="#00f">
<text x="66.7" y="82.4">(1)</text>
<text x="64.4" y="165.6">(2)</text>
</g>
<g font-size="2.1">
<text x="29.7" y="92.6">io</text>
<text x="40.9" y="104.5">min</text>
<text x="49.7" y="104.5">amb</text>
<text x="59.4" y="104.5">max</text>
<text x="28.2" y="119.4">io</text>
<text x="29" y="137.2">io</text>
<text x="40.9" y="143">min</text>
<text x="49.7" y="143">amb</text>
<text x="59.4" y="143">max</text>
<text x="27.7" y="155">io</text>
<text x="29" y="172.8">ib</text>
<text x="40.9" y="178.7">min</text>
<text x="49.7" y="178.7">amb</text>
<text x="59.4" y="178.7">max</text>
<text x="29.4" y="190.7">vd</text>
<text x="80.2" y="187.6">CC</text>
<text x="83.3" y="186.4">+</text>
<text x="98.8" y="187.6">L</text>
<text x="114.1" y="187.6">o</text>
<text x="80.1" y="193.5">min</text>
<text x="88.9" y="193.5">amb</text>
<text x="98.5" y="193.5">max</text>
<text x="80.2" y="199.5">CC</text>
<text x="83.3" y="198.3">+</text>
<text x="107.7" y="199.5">s</text>
<text x="80.1" y="205.4">min</text>
<text x="88.9" y="205.4">amb</text>
<text x="98.5" y="205.4">max</text>
<text x="28.4" y="214.5">CC</text>
<text x="80.1" y="211.4">min</text>
<text x="88.9" y="211.4">amb</text>
<text x="98.5" y="211.4">max</text>
<text x="105.4" y="211.4">CC</text>
<text x="108.5" y="210.2">+</text>
<text x="80.1" y="217.3">min</text>
<text x="88.9" y="217.3">amb</text>
<text x="98.5" y="217.3">max</text>
<text x="105.4" y="217.3">CC</text>
<text x="108.5" y="216.1">+</text>
<text x="80.4" y="223.3">s</text>
<text x="80.1" y="229.2">min</text>
<text x="83.3" y="233.9">+</text>
<text x="88.9" y="229.2">amb</text>
<text x="98.5" y="229.2">max</text>
<text x="26.7" y="235.3">source</text>
<text x="80.2" y="235.2">CC</text>
<text x="83.3" y="239.9">+</text>
<text x="98.6" y="235.2">o</text>
<text x="112" y="235.2">id</text>
<text x="28" y="244.2">sink</text>
<text x="80.2" y="241.1">CC</text>
<text x="83.3" y="245.8">+</text>
<text x="98.6" y="241.1">o</text>
<text x="112" y="241.1">id</text>
<text x="80.2" y="247.1">CC</text>
<text x="98.6" y="247.1">o</text>
<text x="114.7" y="247.1">id</text>
</g>
</svg>
